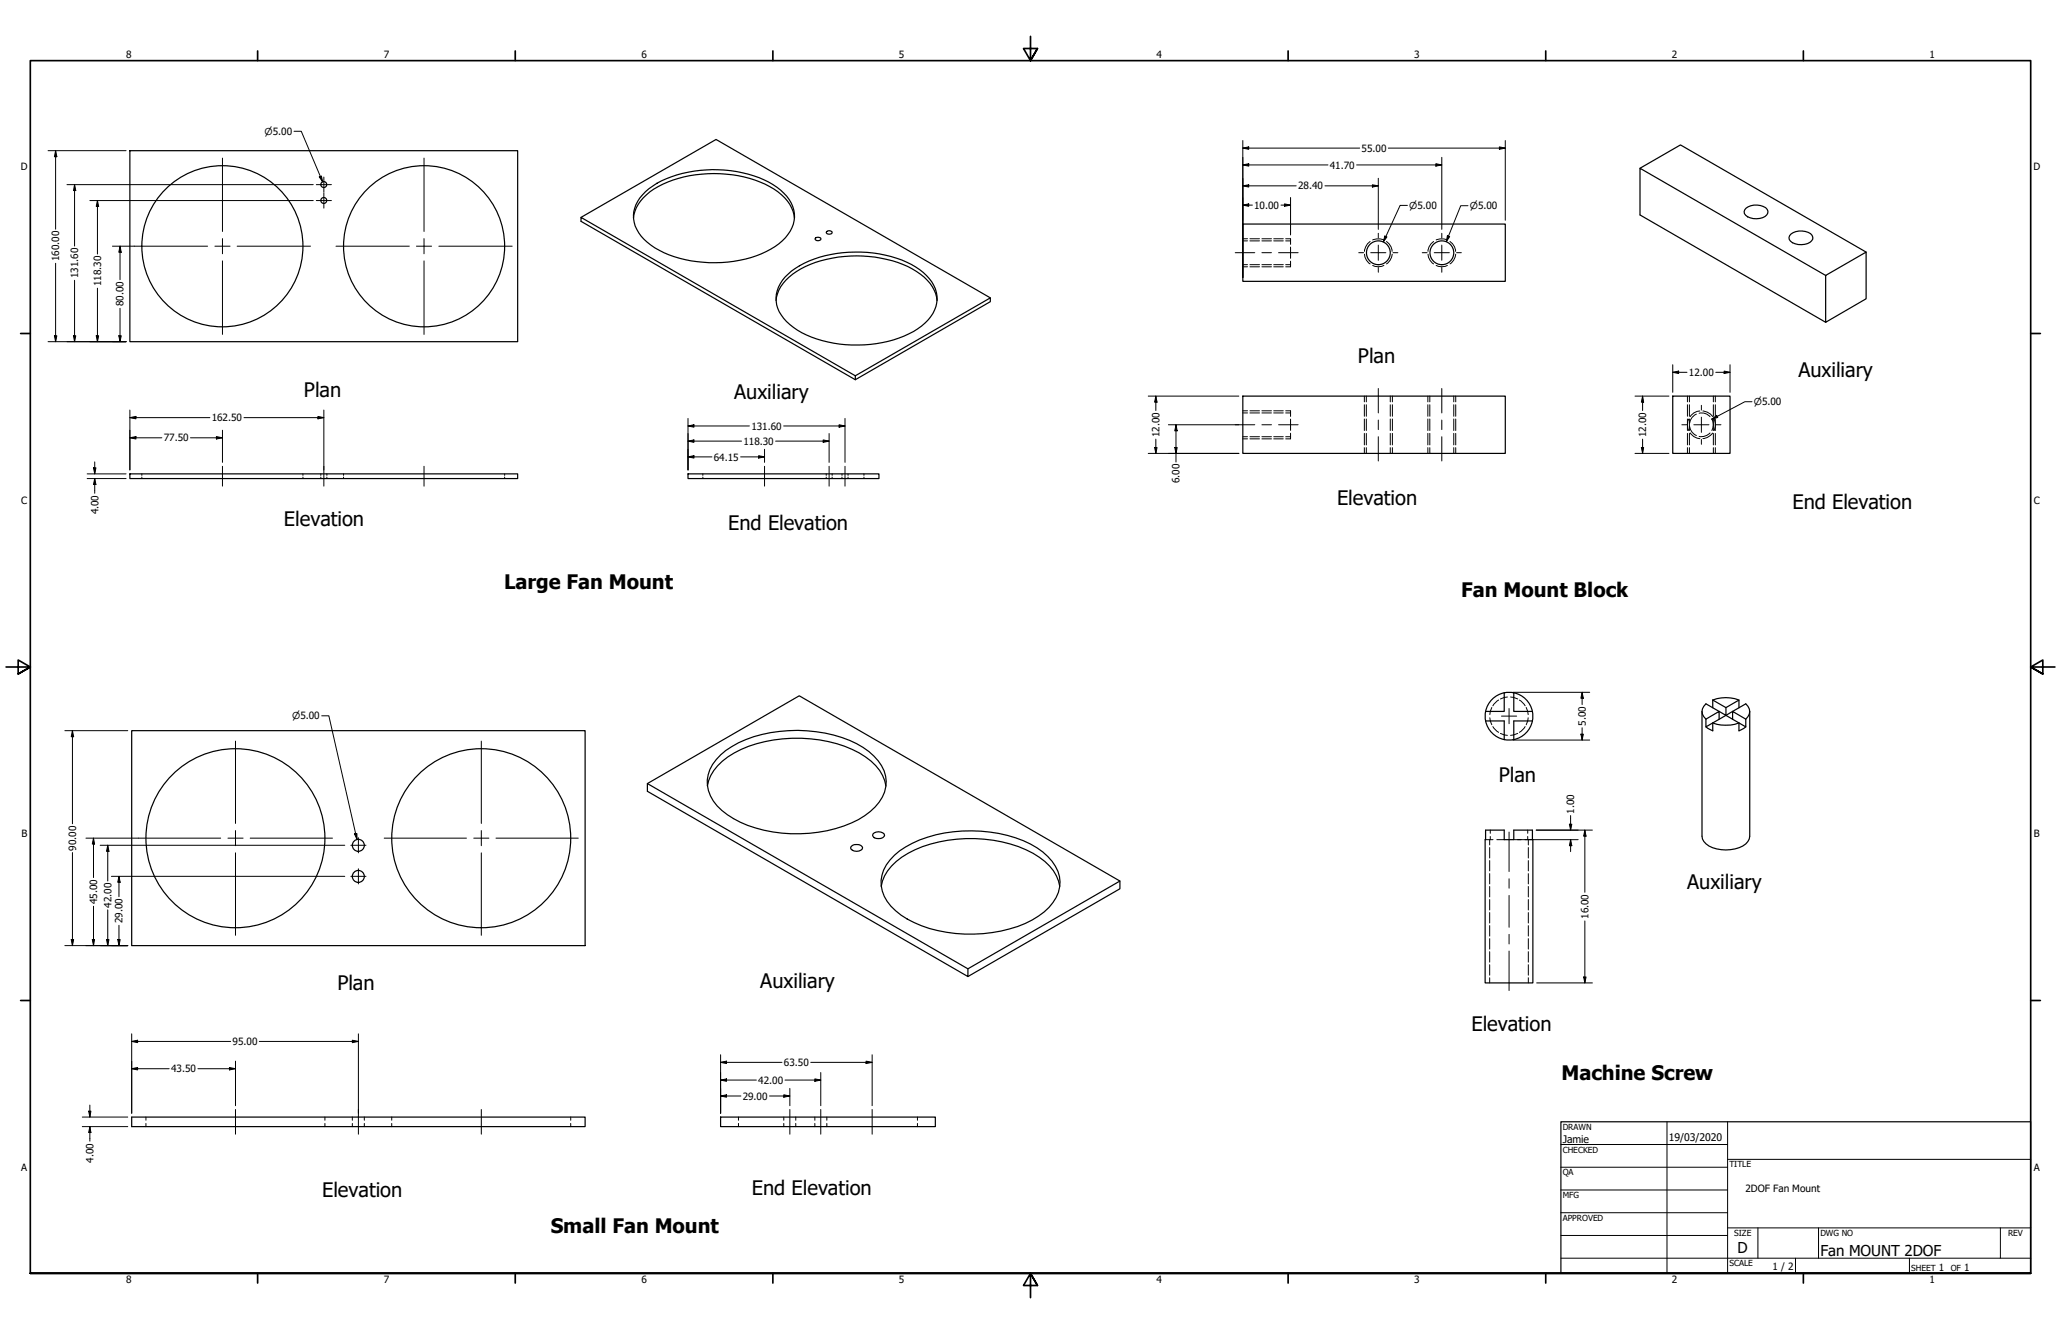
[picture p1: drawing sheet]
<svg xmlns="http://www.w3.org/2000/svg" width="864mm" height="559mm" viewBox="0 0 864 559" stroke-linecap="round" stroke-linejoin="round" font-family="sans-serif">
<!-- layer: Hidden (ANSI) -->
<g fill="none" stroke="#000" stroke-width=".42">
<path d="M520.8 100.9h1.9M520.8 110.9h1.9M523.7 100.9h4M523.7 110.9h4M528.8 100.9h4M528.8 110.9h4M533.7 100.9h4M533.7 110.9h4M538.7 100.9h2.1M538.7 110.9h2.1M540.8 100v2.4M540.8 103.5v4.7"/>
<path d="M540.8 109.4v2.4M520.8 173h1.9M523.7 173h4M528.8 173h4M533.7 173h4M538.7 173h2.1M540.8 172.1v2.3M540.8 175.6v4.7M572.5 165.9v2.4M572.5 169.5v4.9M572.5 175.5v4.8M582.5 165.9v2.4"/>
<path d="M582.5 169.5v4.9M582.5 175.5v4.8M599.1 165.9v2.4M599.1 169.5v4.9M599.1 175.5v4.8M609.2 165.9v2.4M609.2 169.5v4.9M609.2 175.5v4.8M707.9 165.9v2.4M707.9 169.5v4.9M707.9 175.5v4.8M708 178.6a4.9 4.9 0 0 0 2.8 3.8"/>
<path d="M710.8 173.5a4.8 4.8 0 0 0-2.8 3.8M712 173.1a4.5 4.5 0 0 1 4.5 1.5M717.3 175.5a4.9 4.9 0 0 1 0 4.8M717.9 165.9v2.4M717.9 169.5v4.9M717.9 175.5v4.8M59.4 198.5v.6M59.4 199.8v.7M126.9 198.5v.6M126.9 199.8v.7M134.4 198.5v.6M134.4 199.8v.7"/>
<path d="M137 198.5v.6M137 199.8v.7M144 198.5v.6M144 199.8v.7M211.5 198.5v.6M211.5 199.8v.7M294.5 198.5v.6M294.5 199.8v.7M346.2 198.5v.6M346.2 199.8v.7M348.7 198.5v.6M348.7 199.8v.7"/>
<path d="M352.8 198.5v.6M352.8 199.8v.7M355.3 198.5v.6M355.3 199.8v.7M362 198.5v.6M362 199.8v.7M520.8 182.9h1.9M523.7 182.9h4M528.8 182.9h4M533.7 182.9h4M538.7 182.9h2.1M540.8 181.5v2.3"/>
<path d="M572.5 181.5v4.9M572.5 187.5v2.4M582.5 181.5v4.9M582.5 187.5v2.4M599.1 181.5v4.9M599.1 187.5v2.4M609.2 181.5v4.9M609.2 187.5v2.4M707.9 181.5v4.9M707.9 187.5v2.4M716.5 181.4a4.9 4.9 0 0 1-4.5 1.4M717.9 181.5v4.9"/>
<path d="M717.9 187.5v2.4M622.5 351.7h3.1M627.2 351.7h3.1M634.3 351.7h3.1M639 351.7h3.1M61.2 467.9v1.4M61.2 470.6v1.3M136.1 467.9v1.4M136.1 470.6v1.3M147.6 467.9v1.4M147.6 470.6v1.3M152.7 467.9v1.4"/>
<path d="M152.7 470.6v1.3M164.1 467.9v1.4M164.1 470.6v1.3M239.1 467.9v1.4M239.1 470.6v1.3M309.4 467.9v1.4M309.4 470.6v1.3M328.4 467.9v1.4M328.4 470.6v1.3M333.4 467.9v1.4M333.4 470.6v1.3M341.4 467.9v1.4"/>
<path d="M341.4 470.6v1.3M346.5 467.9v1.4M346.5 470.6v1.3M384.4 467.9v1.4M384.4 470.6v1.3"/>
</g>
<!-- layer: Visible (ANSI) -->
<g fill="none" stroke="#000" stroke-width=".51">
<path d="M54.4 63.1h162.5v80h-162.5zM687.2 70.5l17-9.8 77.7 44.9M243.5 91.1l56.5-32.7 115 66.4M265.4 91.4a17.8 17.8 0 0 1 10.4-13.2 52.4 52.4 0 0 1 48.5 1 16.8 16.8 0 0 1 8.6 12.2M270.5 80.3a43.2 43.2 0 0 1 28-9.2 45.6 45.6 0 0 1 28.7 8.6 13.1 13.1 0 0 1 .7 21.1 44.8 44.8 0 0 1-33.3 9.1 39.4 39.4 0 0 1-24.8-9.7 12.9 12.9 0 0 1 .7-19.9zM341.9 99.6l.9-.2 1.1 .4a1.15 1.15 0 0 1-1.1 1 1.15 1.15 0 0 1-1.2-1zM346.3 97.1a1.28 1.28 0 0 1 1.4-.5 1.28 1.28 0 0 1 .9 1.1 1.26 1.26 0 0 1-1.3 .5 1.26 1.26 0 0 1-1-1.1zM520.8 93.9h109.9v24h-109.9zM731.6 87.2a7.1 7.1 0 0 1 8.9 .5 2.35 2.35 0 0 1-1.9 3.5 6.8 6.8 0 0 1-7.7-1.7l-.1-.9zM750.4 98a7.1 7.1 0 0 1 8.9 .6 1.97 1.97 0 0 1-.9 2.9 6.8 6.8 0 0 1-8.7-1.2l-.1-.8zM328.9 116.1a38.4 38.4 0 0 1 24.2-10.2 49.3 49.3 0 0 1 32.3 7.1 14.3 14.3 0 0 1 6.8 15.4 21.8 21.8 0 0 1-13.4 12.4 53 53 0 0 1-44.7-2.5 16.3 16.3 0 0 1-8.9-13.6 13.6 13.6 0 0 1 3.7-8.6zM765 115.4l16.9-9.8v19.6l-16.9 9.8z"/>
<path d="M765 115.4l-77.8-44.9v19.5l77.8 45M325.2 125.9a17.8 17.8 0 0 1 10.3-13.3 52.7 52.7 0 0 1 46.8 0 19.3 19.3 0 0 1 10.1 11.8l.2 1.5M358.4 157.4l56.6-32.6v1.6l-56.6 32.7zM358.4 157.4l-114.9-66.3v1.6l114.9 66.4M520.8 165.9h109.9v24h-109.9zM700.9 165.9h24v24h-24zM54.4 198.5h162.5v2h-162.5zM288.3 198.5h80v2h-80zM622.5 298v4M630.3 290.2v7.8h-7.8M630.3 290.2h4M630.3 290.2a10 10 0 0 0-7.8 7.8"/>
<path d="M634.3 290.2v7.8h7.8M634.3 290.2a10 10 0 0 1 7.8 7.8M642.1 298v4M713.2 298v52.3a6.8 6.8 0 0 0 6.1 5.3 15.4 15.4 0 0 0 12.2-2.1l1.5-2.1 .2-1.1v-52.3M717.7 293.2l5.5 3.2v3.3l-8.4-4.9a3.9 3.9 0 0 0 0 6.4M717.7 293.2a15.4 15.4 0 0 1 11 0M717.7 293.2v3.3M723.2 299.7l5.5 3.1v3.3l2.8-1.6M723.2 296.4l5.5-3.2v3.3M723.2 299.7l-5.5 3.1v3.3l-2.9-1.6M723.2 299.7l8.3-4.9a3.9 3.9 0 0 1 0 6.4M55.2 306.1h190v90h-190z"/>
<path d="M301.9 316.2a45.2 45.2 0 0 1 28.6-10.1 55.3 55.3 0 0 1 31.2 7 18.9 18.9 0 0 1 9.6 14.2 16.2 16.2 0 0 1-6.6 12.6 48.1 48.1 0 0 1-29.4 9.3 49.8 49.8 0 0 1-32.8-9.7 14.5 14.5 0 0 1-.6-23.3zM622.5 302h7.8v7.8M622.5 302a10 10 0 0 0 9.8 8 10 10 0 0 0 9.8-8M642.1 302h-7.8v7.8M714.8 301.2v3.3l2.9-1.7a16.3 16.3 0 0 0 11 0l2.8 1.7v-3.3l-5.5-3.2v3.3M714.8 301.2l5.5-3.2v3.3M271.3 328.2l134.3 77.6M296.4 329.2a19.7 19.7 0 0 1 11.3-13.8 58.5 58.5 0 0 1 52.3 0 20.4 20.4 0 0 1 11.2 13.8M356.6 354.6a3.2 3.2 0 0 1 4.8 .6 2.88 2.88 0 0 1-5 0zM365.8 349.3a3.1 3.1 0 0 1 4.8 .6 2.95 2.95 0 0 1-5 0zM374.8 358.3a45.2 45.2 0 0 1 28.5-10.2 55.3 55.3 0 0 1 31.2 7.1 18.9 18.9 0 0 1 9.7 14.2 17.2 17.2 0 0 1-9 14.3 55.4 55.4 0 0 1-34.8 7.3 45.2 45.2 0 0 1-25.1-9.5 14.5 14.5 0 0 1-.5-23.2zM622.5 347.7h7.8v4h4v-4h7.8l.2 64h-20z"/>
<path d="M369.3 371.3a19.7 19.7 0 0 1 11.2-13.9 58.5 58.5 0 0 1 52.4 0 20.4 20.4 0 0 1 11.2 13.9M469.3 369.1l-63.7 36.7v3.3l-134.3-77.6v-3.3l63.6-36.7 134.4 77.6v3.2l-63.7 36.8M55.2 467.9h190v4h-190zM301.9 467.9h90v4h-90z"/>
<circle cx="135.7" cy="77.3" r="1.24"/>
<circle cx="135.7" cy="84" r="1.24"/>
<circle cx="93.2" cy="103.2" r="33.8"/>
<circle cx="177.7" cy="103.2" r="33.8"/>
<circle cx="577.6" cy="105.9" r="5"/>
<circle cx="604.2" cy="105.9" r="5"/>
<circle cx="98.6" cy="351.1" r="37.5"/>
<circle cx="150.1" cy="354.1" r="2.51"/>
<circle cx="201.6" cy="351.1" r="37.5"/>
<circle cx="150.1" cy="367.1" r="2.51"/>
</g>
<!-- layer: Hidden Narrow (ANSI) -->
<g fill="none" stroke="#000" stroke-width=".42">
<path d="M520.8 100h1.9M520.8 111.8h1.9M523.7 100h4M523.7 111.8h4M528.8 100h4M528.8 111.8h4M533.7 100h4M533.7 111.8h4M538.7 100h2.1M538.7 111.8h2.1M571.8 106.5a5.2 5.2 0 0 0 2.3 4.1M574.1 101.2a5.7 5.7 0 0 0-2.3 4.1"/>
<path d="M575.2 111.2a5.1 5.1 0 0 0 4.7 0M575.2 100.5a6 6 0 0 1 4.7 0M581 101.2a5.1 5.1 0 0 1 2.3 4.1M583.4 106.5a5.4 5.4 0 0 1-2.4 4.1M598.4 106.5a5.2 5.2 0 0 0 2.3 4.1M600.7 101.2a5.1 5.1 0 0 0-2.3 4.1M601.8 111.2a5.1 5.1 0 0 0 4.7 0M601.8 100.5a5.8 5.8 0 0 1 4.7 0M607.6 101.2a5.1 5.1 0 0 1 2.3 4.1M610 106.5a5.4 5.4 0 0 1-2.4 4.1M520.8 172.1h1.9M523.7 172.1h4"/>
<path d="M528.8 172.1h4M533.7 172.1h4M538.7 172.1h2.1M571.7 165.9v2.4M571.7 169.5v4.9M571.7 175.5v4.8M583.4 165.9v2.4M583.4 169.5v4.9M583.4 175.5v4.8M598.3 165.9v2.4M598.3 169.5v4.9M598.3 175.5v4.8"/>
<path d="M610 165.9v2.4M610 169.5v4.9M610 175.5v4.8M707.1 165.9v2.4M707.1 169.5v4.9M707.1 175.5v4.8M707.6 175.6a5.8 5.8 0 0 0 0 4.7M712.3 172.1a5.2 5.2 0 0 0-4.1 2.4M713.5 172.1a6 6 0 0 1 4.2 2.4M718.2 175.6a5.4 5.4 0 0 1 0 4.7M718.8 165.9v2.4M718.8 169.5v4.9"/>
<path d="M718.8 175.5v4.8M520.8 183.8h1.9M523.7 183.8h4M528.8 183.8h4M533.7 183.8h4M538.7 183.8h2.1M571.7 181.5v4.9M571.7 187.5v2.4M583.4 181.5v4.9M583.4 187.5v2.4M598.3 181.5v4.9M598.3 187.5v2.4"/>
<path d="M610 181.5v4.9M610 187.5v2.4M707.1 181.5v4.9M707.1 187.5v2.4M708.2 181.4a5.4 5.4 0 0 0 4.1 2.4M717.7 181.4a5.5 5.5 0 0 1-4.2 2.3M718.8 181.5v4.9M718.8 187.5v2.4M625.1 296.4l-.8 2.9M628 293.2l-2.5 2.5M631.6 292l-2.9 .8M633 292l3 .8"/>
<path d="M636.7 293.2l2.4 2.5M639.5 296.4l.8 2.9M624.3 300.7l.8 2.9M625.5 304.4l2.5 2.4M628.7 307.2l2.9 .8M636 307.2l-3 .8M639.1 304.4l-2.4 2.4M640.3 300.7l-.8 2.9M624.2 351.7v2.2M624.2 355v4.4M624.5 347.7v1.4M624.5 350.4v1.3"/>
<path d="M640.1 347.7v1.4M640.1 350.4v1.3M640.4 351.7v2.2M640.4 355v4.4M624.2 360.5v4.3M624.2 366v4.3M624.2 371.3v4.4M624.2 376.8v4.4M640.4 360.5v4.3M640.4 366v4.3M640.4 371.3v4.4M640.4 376.8v4.4"/>
<path d="M624.2 382.3v4.4M624.2 387.7v4.4M624.2 393.2v4.4M624.2 398.7v4.3M640.4 382.3v4.4M640.4 387.7v4.4M640.4 393.2v4.4M640.4 398.7v4.3M624.2 404.1v4.4M624.2 409.6v2.1M640.4 404.1v4.4M640.4 409.6v2.1"/>
</g>
<!-- layer: Border (ANSI) -->
<g fill="none" stroke="#000" stroke-width=".7">
<path d="M431.8 15.2v10.2l-2.9-5.1h5.8l-2.9 5.1 2.9-5.1M107.9 21.3v4.1M215.9 21.3v4.1M323.8 21.3v4.1M539.8 21.3v4.1M647.7 21.3v4.1M755.6 21.3v4.1M8.6 139.7h4.1M850.9 139.7h4.1M2.5 279.4h10.2l-5.1-2.9v5.8l5.1-2.9-5.1 2.9M861.1 279.4h-10.2l5.1-2.9v5.8l-5.1-2.9 5.1 2.9M8.6 419.1h4.1"/>
<path d="M850.9 419.1h4.1M12.7 533.4v-508h838.2v508h-838.2h838.2M107.9 533.4v4.1M215.9 533.4v4.1M323.8 533.4v4.1M434.7 538.5l-2.9-5.1 2.9 5.1h-5.8l2.9-5.1v10.2M539.8 533.4v4.1M647.7 533.4v4.1M755.6 533.4v4.1"/>
</g>
<!-- layer: Title (ANSI) -->
<g fill="none" stroke="#000" stroke-width=".42">
<path d="M654 479.4h69.9M698.5 469.9v63.5M723.9 469.9v63.5M654 488.9h69.9M654 498.5h69.9M723.9 485.6h127M654 508h69.9M654 517.5h69.9M723.9 514.3h127M736.6 514.3v12.7M762 514.3v12.7M838.2 514.3v12.7"/>
<path d="M654 527h196.9M752.3 527v6.4M800.1 527v6.4"/>
</g>
<path d="M654 469.9h196.9v63.5h-196.9z" fill="none" stroke="#000" stroke-width=".51"/>
<!-- layer: Center Mark (ANSI) -->
<g fill="none" stroke="#000" stroke-width=".42">
<path d="M93.2 66.2v30.8M132.5 77.3h6.4M135.7 74.2v6.3M177.7 66.2v30.8M93.2 99.9v6.4M132.5 84h6.4M135.7 80.8v6.4M177.7 99.9v6.4M577.5 97.7v2M604.1 97.7v2M56.3 103.1h30.7M90 103.1h6.4"/>
<path d="M93.2 109.3v30.8M99.4 103.1h30.7M140.8 103.1h30.7M174.5 103.1h6.3M177.7 109.3v30.8M183.9 103.1h30.7M569.3 105.9h2.1M574.4 105.9h6.3M577.5 102.7v6.3M577.5 112.1v1.9M583.7 105.9h2M595.9 105.9h2.1"/>
<path d="M601 105.9h6.3M604.1 102.7v6.3M604.1 112.1v1.9M610.3 105.9h2M704.7 177.9h2.1M709.7 177.9h6.4M712.9 169.8v2M712.9 174.8v6.3M719.1 177.9h2M712.9 184.1v2M629.2 300h6.3M632.3 296.8v6.3"/>
<path d="M98.7 310.5v34.4M201.7 310.5v34.4M58 351.1h34.5M95.5 351.1h6.4M98.7 347.9v6.4M98.7 357.3v34.5M104.8 351.1h34.5M147 354.1h6.4M150.2 350.9v6.4M161 351.1h34.5M198.5 351.1h6.4M201.7 347.9v6.4"/>
<path d="M201.7 357.3v34.5M207.8 351.1h34.5M147 367.1h6.4M150.2 363.9v6.4"/>
</g>
<!-- layer: Centerline (ANSI) -->
<g fill="none" stroke="#000" stroke-width=".42">
<path d="M517.6 105.9h8.2M528.8 105.9h4M535.7 105.9h8.2M517.6 177.9h8.2M528.8 177.9h4M535.7 177.9h8.2M577.5 162.8v10.2M577.5 176v4M604.1 162.8v10.2M604.1 176v4M93.2 195.3v8.3M135.7 195.3v8.3"/>
<path d="M177.7 195.3v8.3M320.4 195.3v8.3M347.4 195.3v8.3M354.1 195.3v8.3M577.5 182.9v10.2M604.1 182.9v10.2M632.3 348.6v16.5M632.3 368.1v3.9M632.3 375.1v13.3M632.3 391.4v4M632.3 398.4v16.5M98.7 464.8v10.3"/>
<path d="M150.2 464.8v10.3M201.7 464.8v10.3M331 464.8v10.3M343.9 464.8v10.3M365.4 464.8v10.3"/>
</g>
<!-- layer: Dimension (ANSI) -->
<g fill="none" stroke="#000" stroke-width=".42">
<path d="M123.2 55h3l9 21.2M520.8 58.9v46.9M630.7 58.9v33.4M20.1 63.1h32.7M23.3 63.1l.5 2.6h-1zM23.3 63.1v32.9M28.1 77.3h65M31.2 77.3l.5 2.5h-.9zM31.2 77.3v25.8M93.3 77.3h38M133.8 74.1l.9-.4 .5 2.5zM520.8 77.9l2.4-.5v1z"/>
<path d="M520.8 69.1l2.4-.5v1zM520.8 62l2.4-.5v1zM520.8 77.9h22.3M520.8 69.1h35.7M520.8 62h48.9M555.2 77.9h22.3M568.5 69.1h35.6M575.1 77.4l2.4 .5-2.4 .5zM577.5 74.7v21.4M581.7 62h49M601.7 68.6l2.4 .5-2.4 .5zM604.1 65.9v30.2"/>
<path d="M628.3 61.5l2.4 .5-2.4 .5zM37.7 84h55.4M40.8 84l.5 2.5h-1zM40.8 84v22.4M93.3 84h38M520.8 85.9l2.4-.5v1zM520.8 85.9h4M536.8 85.9h4M538.2 85.4l2.6 .5-2.6 .5zM540.8 82.7v15.7M580.3 98.9l.9 .4-1.6 2zM589.7 86h-3l-7.1 15.3"/>
<path d="M606.5 98.7l.9 .4-1.4 2.1zM615.1 86.2h-3l-6.1 15M23.3 110.3v32.8M31.2 117.4v25.7M47.1 103.1h9.2M50.3 103.1l.5 2.6h-1zM50.3 103.1v14.1M520.8 106v10.3M40.8 120.7v22.4M50.3 129.2v13.9M20.1 143.1h32.7M22.8 140.7h1l-.5 2.4z"/>
<path d="M30.8 140.7h.9l-.5 2.4zM40.3 140.7h1l-.5 2.4zM49.8 140.7h1l-.5 2.4zM700.9 156l2.5-.6v1.1zM700.9 156h6M700.9 152.8v11.5M718.9 156h6M722.4 155.4l2.5 .6-2.5 .5zM724.9 152.8v11.5M54.4 174.9l2.6-.5v1.1zM54.4 171.8v25M54.4 174.9h33.5"/>
<path d="M102.2 174.9h33.5M133.2 174.4l2.5 .5-2.5 .6zM135.7 171.8v25M288.3 178.4l2.5-.5v1zM288.3 175.3v21.5M288.3 178.4h25.7M328.4 178.4h25.7M351.6 177.9l2.5 .5-2.5 .5zM354.1 175.3v18.4M481.1 165.9h38M484.3 165.9l.5 2.6h-1zM484.3 165.9v6.1"/>
<path d="M489.6 177.9h29.5M492.8 177.9l.5 2.6h-1zM492.8 177.9v15.6M685.1 165.9h14.2M688.3 165.9l.4 2.6h-.9zM688.3 165.9v6.1M717.3 175.6l2-1.6 .5 .9zM734.1 168.3h-3l-13.8 7.3M36.5 198.5h16.3M39.2 196h1l-.5 2.5zM39.7 193.5v5M54.4 183.4l2.6-.5v1z"/>
<path d="M54.4 183.4h13.4M79.8 183.4h13.4M90.7 182.9l2.5 .5-2.5 .5zM93.2 180.2v13.5M288.3 191.4l2.5-.5v1zM288.3 184.8l2.5-.5v1zM288.3 191.4h10M288.3 184.8h22.4M310.3 191.4h10.1M317.9 190.9l2.5 .5-2.5 .5zM320.4 188.2v5.5M325 184.8h22.4"/>
<path d="M344.9 184.3l2.5 .5-2.5 .5zM347.4 181.6v12.1M481.1 189.9h38M483.8 187.5h1l-.5 2.4zM484.3 184v5.9M492.3 187.5h1l-.5 2.4zM685.1 189.9h14.2M687.8 187.5h.9l-.4 2.4zM688.3 184v5.9M36.5 200.5h16.3M39.7 200.5l.5 2.4h-1zM39.7 200.5v6.1"/>
<path d="M134.8 299.8h3l11.8 51.9M633.9 290h32.2M662.9 290l.5 2.5h-1zM662.9 290v5.1M27.2 306.1h26.3M30.4 306.1l.5 2.5h-1.1zM30.4 306.1v39M633.9 310h32.2M662.4 307.5h1l-.5 2.5zM662.9 304.9v5.1M30.4 357.1v39M36 351.1h22"/>
<path d="M39.2 351.1l.4 2.5h-.9zM39.2 351.1v16.5M42 354.1h56.6M45.1 354.1l.6 2.5h-1.1zM45.1 354.1v15M98.7 354.1h45.8M148.5 349.3l1-.2 .1 2.6zM635.9 351.7h25.4M643.7 347.7h23.6M657.6 345.2h1l-.5 2.5zM658.1 351.7l.5 2.6h-1zM658.1 341.6v6.1"/>
<path d="M658.1 351.7v5M664.1 347.7l.5 2.6h-1zM664.1 347.7v26.1M39.2 379.6v16.5M46.7 367.1h51.9M49.8 367.1l.6 2.5h-1.1zM49.8 367.1v8.5M98.7 367.1h45.8M27.2 396.1h26.3M29.8 393.6h1.1l-.5 2.5zM38.7 393.6h.9l-.4 2.5zM44.6 393.6h1.1l-.6 2.5z"/>
<path d="M45.1 381.1v15M49.3 393.6h1.1l-.6 2.5zM49.8 387.6v8.5M664.1 385.8v25.9M643.9 411.7h23.4M663.6 409.3h1l-.5 2.4zM55.2 436.2l2.5-.5v1.1zM55.2 433.1v33.2M55.2 436.2h41.4M108.6 436.2h41.6M147.6 435.7l2.6 .5-2.6 .6zM150.2 433.1v33.2"/>
<path d="M55.2 447.7l2.5-.5v1zM55.2 447.7h15.7M82.9 447.7h15.8M96.1 447.2l2.6 .5-2.6 .5zM98.7 444.5v18.7M301.9 459.1l2.5-.5v1zM301.9 452.4l2.5-.5v1zM301.9 445l2.5-.5v1zM301.9 459.1h8.6M301.9 441.8v24.5M301.9 452.4h15M301.9 445h25.8"/>
<path d="M322.5 459.1h8.5M328.4 458.6l2.6 .5-2.6 .5zM328.9 452.4h15M331 455.9v7.3M339.7 445h25.7M341.4 451.9l2.5 .5-2.5 .5zM343.9 449.3v13.9M362.9 444.5l2.5 .5-2.5 .5zM365.4 441.8v21.4M34.5 471.9h19M34.5 467.9h19M37.1 465.5h1l-.4 2.4z"/>
<path d="M37.7 471.9l.4 2.5h-1zM37.7 462.9v5M37.7 471.9v6.1"/>
</g>
<g fill="#000">
<path d="M23.3 63.1l.5 2.6h-1z" fill-rule="evenodd"/>
<path d="M31.2 77.3l.5 2.5h-.9z" fill-rule="evenodd"/>
<path d="M133.8 74.1l.9-.4 .5 2.5z" fill-rule="evenodd"/>
<path d="M520.8 77.9l2.4-.5v1z" fill-rule="evenodd"/>
<path d="M520.8 69.1l2.4-.5v1z" fill-rule="evenodd"/>
<path d="M520.8 62l2.4-.5v1z" fill-rule="evenodd"/>
<path d="M575.1 77.4l2.4 .5-2.4 .5z" fill-rule="evenodd"/>
<path d="M601.7 68.6l2.4 .5-2.4 .5z" fill-rule="evenodd"/>
<path d="M628.3 61.5l2.4 .5-2.4 .5z" fill-rule="evenodd"/>
<path d="M40.8 84l.5 2.5h-1z" fill-rule="evenodd"/>
<path d="M520.8 85.9l2.4-.5v1z" fill-rule="evenodd"/>
<path d="M538.2 85.4l2.6 .5-2.6 .5z" fill-rule="evenodd"/>
<path d="M580.3 98.9l.9 .4-1.6 2z" fill-rule="evenodd"/>
<path d="M606.5 98.7l.9 .4-1.4 2.1z" fill-rule="evenodd"/>
<path d="M50.3 103.1l.5 2.6h-1z" fill-rule="evenodd"/>
<path d="M22.8 140.7h1l-.5 2.4z" fill-rule="evenodd"/>
<path d="M30.8 140.7h.9l-.5 2.4z" fill-rule="evenodd"/>
<path d="M40.3 140.7h1l-.5 2.4z" fill-rule="evenodd"/>
<path d="M49.8 140.7h1l-.5 2.4z" fill-rule="evenodd"/>
<path d="M700.9 156l2.5-.6v1.1z" fill-rule="evenodd"/>
<path d="M722.4 155.4l2.5 .6-2.5 .5z" fill-rule="evenodd"/>
<path d="M54.4 174.9l2.6-.5v1.1z" fill-rule="evenodd"/>
<path d="M133.2 174.4l2.5 .5-2.5 .6z" fill-rule="evenodd"/>
<path d="M288.3 178.4l2.5-.5v1z" fill-rule="evenodd"/>
<path d="M351.6 177.9l2.5 .5-2.5 .5z" fill-rule="evenodd"/>
<path d="M484.3 165.9l.5 2.6h-1z" fill-rule="evenodd"/>
<path d="M688.3 165.9l.4 2.6h-.9z" fill-rule="evenodd"/>
<path d="M717.3 175.6l2-1.6 .5 .9z" fill-rule="evenodd"/>
<path d="M39.2 196h1l-.5 2.5z" fill-rule="evenodd"/>
<path d="M54.4 183.4l2.6-.5v1z" fill-rule="evenodd"/>
<path d="M90.7 182.9l2.5 .5-2.5 .5z" fill-rule="evenodd"/>
<path d="M288.3 191.4l2.5-.5v1z" fill-rule="evenodd"/>
<path d="M288.3 184.8l2.5-.5v1z" fill-rule="evenodd"/>
<path d="M317.9 190.9l2.5 .5-2.5 .5z" fill-rule="evenodd"/>
<path d="M344.9 184.3l2.5 .5-2.5 .5z" fill-rule="evenodd"/>
<path d="M483.8 187.5h1l-.5 2.4z" fill-rule="evenodd"/>
<path d="M492.3 187.5h1l-.5 2.4z" fill-rule="evenodd"/>
<path d="M492.8 177.9l.5 2.6h-1z" fill-rule="evenodd"/>
<path d="M687.8 187.5h.9l-.4 2.4z" fill-rule="evenodd"/>
<path d="M39.7 200.5l.5 2.4h-1z" fill-rule="evenodd"/>
<path d="M662.9 290l.5 2.5h-1z" fill-rule="evenodd"/>
<path d="M30.4 306.1l.5 2.5h-1.1z" fill-rule="evenodd"/>
<path d="M662.4 307.5h1l-.5 2.5z" fill-rule="evenodd"/>
<path d="M39.2 351.1l.4 2.5h-.9z" fill-rule="evenodd"/>
<path d="M45.1 354.1l.6 2.5h-1.1z" fill-rule="evenodd"/>
<path d="M148.5 349.3l1-.2 .1 2.6z" fill-rule="evenodd"/>
<path d="M657.6 345.2h1l-.5 2.5z" fill-rule="evenodd"/>
<path d="M658.1 351.7l.5 2.6h-1z" fill-rule="evenodd"/>
<path d="M664.1 347.7l.5 2.6h-1z" fill-rule="evenodd"/>
<path d="M49.8 367.1l.6 2.5h-1.1z" fill-rule="evenodd"/>
<path d="M29.8 393.6h1.1l-.5 2.5z" fill-rule="evenodd"/>
<path d="M38.7 393.6h.9l-.4 2.5z" fill-rule="evenodd"/>
<path d="M44.6 393.6h1.1l-.6 2.5z" fill-rule="evenodd"/>
<path d="M49.3 393.6h1.1l-.6 2.5z" fill-rule="evenodd"/>
<path d="M663.6 409.3h1l-.5 2.4z" fill-rule="evenodd"/>
<path d="M55.2 436.2l2.5-.5v1.1z" fill-rule="evenodd"/>
<path d="M147.6 435.7l2.6 .5-2.6 .6z" fill-rule="evenodd"/>
<path d="M55.2 447.7l2.5-.5v1z" fill-rule="evenodd"/>
<path d="M96.1 447.2l2.6 .5-2.6 .5z" fill-rule="evenodd"/>
<path d="M301.9 459.1l2.5-.5v1z" fill-rule="evenodd"/>
<path d="M301.9 452.4l2.5-.5v1z" fill-rule="evenodd"/>
<path d="M301.9 445l2.5-.5v1z" fill-rule="evenodd"/>
<path d="M328.4 458.6l2.6 .5-2.6 .5z" fill-rule="evenodd"/>
<path d="M341.4 451.9l2.5 .5-2.5 .5z" fill-rule="evenodd"/>
<path d="M362.9 444.5l2.5 .5-2.5 .5z" fill-rule="evenodd"/>
<path d="M37.1 465.5h1l-.4 2.4z" fill-rule="evenodd"/>
<path d="M37.7 471.9l.4 2.5h-1z" fill-rule="evenodd"/>
</g>
<g font-size="8.4">
<text x="569" y="152">Plan</text>
<text x="753.6" y="158.1">Auxiliary</text>
<text x="127.4" y="166.1">Plan</text>
<text x="307.7" y="167">Auxiliary</text>
<text x="560.3" y="211.4">Elevation</text>
<text x="751.1" y="213">End Elevation</text>
<text x="119" y="220.2">Elevation</text>
<text x="305.2" y="221.9">End Elevation</text>
<text x="211.3" y="246.6">Large Fan Mount</text>
<text x="612.3" y="249.9">Fan Mount Block</text>
<text x="628" y="327.5">Plan</text>
<text x="707" y="372.4">Auxiliary</text>
<text x="318.6" y="413.8">Auxiliary</text>
<text x="141.4" y="414.5">Plan</text>
<text x="616.6" y="431.7">Elevation</text>
<text x="654.3" y="452.4">Machine Screw</text>
<text x="135" y="501.5">Elevation</text>
<text x="315.1" y="500.7">End Elevation</text>
<text x="230.8" y="516.7">Small Fan Mount</text>
</g>
<g font-size="6.3">
<text x="728.1" y="524.9">D</text>
<text x="762.8" y="526.2">Fan MOUNT 2DOF</text>
</g>
<g font-size="4.4">
<text x="654.8" y="478.6">Jamie</text>
<text x="699.3" y="478">19/03/2020</text>
</g>
<g font-size="4.2">
<text x="52.8" y="24.4">8</text>
<text x="160.8" y="24.4">7</text>
<text x="268.7" y="24.4">6</text>
<text x="376.7" y="24.4">5</text>
<text x="484.6" y="24.4">4</text>
<text x="592.6" y="24.4">3</text>
<text x="700.5" y="24.4">2</text>
<text x="808.5" y="24.4">1</text>
<text x="570.5" y="63.6">55.00</text>
<text x="8.8" y="71.4">D</text>
<text x="557.2" y="70.6">41.70</text>
<text x="852" y="71.4">D</text>
<text x="543.9" y="79.4">28.40</text>
<text x="525.5" y="87.4">10.00</text>
<text x="24.8" y="109.5" transform="rotate(-90 24.8 109.5)">160.00</text>
<text x="32.8" y="116.6" transform="rotate(-90 32.8 116.6)">131.60</text>
<text x="42.4" y="119.9" transform="rotate(-90 42.4 119.9)">118.30</text>
<text x="51.8" y="128.3" transform="rotate(-90 51.8 128.3)">80.00</text>
<text x="707.7" y="157.5">12.00</text>
<text x="88.7" y="176.5">162.50</text>
<text x="314.8" y="180">131.60</text>
<text x="68.6" y="184.9">77.50</text>
<text x="485.8" y="183.1" transform="rotate(-90 485.8 183.1)">12.00</text>
<text x="689.8" y="183.1" transform="rotate(-90 689.8 183.1)">12.00</text>
<text x="311.5" y="186.3">118.30</text>
<text x="299.1" y="192.9">64.15</text>
<text x="494.3" y="202.5" transform="rotate(-90 494.3 202.5)">6.00</text>
<text x="8.9" y="211.1">C</text>
<text x="41.2" y="215.5" transform="rotate(-90 41.2 215.5)">4.00</text>
<text x="852.2" y="211.1">C</text>
<text x="664.5" y="304.1" transform="rotate(-90 664.5 304.1)">5.00</text>
<text x="659.6" y="340.8" transform="rotate(-90 659.6 340.8)">1.00</text>
<text x="9" y="350.8">B</text>
<text x="852.2" y="350.8">B</text>
<text x="31.9" y="356.3" transform="rotate(-90 31.9 356.3)">90.00</text>
<text x="40.7" y="378.8" transform="rotate(-90 40.7 378.8)">45.00</text>
<text x="46.7" y="380.3" transform="rotate(-90 46.7 380.3)">42.00</text>
<text x="51.4" y="386.8" transform="rotate(-90 51.4 386.8)">29.00</text>
<text x="665.6" y="384.9" transform="rotate(-90 665.6 384.9)">16.00</text>
<text x="97.5" y="437.8">95.00</text>
<text x="71.7" y="449.2">43.50</text>
<text x="328.5" y="446.5">63.50</text>
<text x="317.8" y="454">42.00</text>
<text x="311.2" y="460.6">29.00</text>
<text x="8.9" y="490.5">A</text>
<text x="39.2" y="487" transform="rotate(-90 39.2 487)">4.00</text>
<text x="852.2" y="490.5">A</text>
<text x="731.4" y="499.5">2DOF Fan Mount</text>
<text x="742.8" y="532">1 / 2</text>
<text x="812.4" y="532.6">1</text>
<text x="823" y="532.6">1</text>
<text x="52.8" y="537.5">8</text>
<text x="160.8" y="537.5">7</text>
<text x="268.7" y="537.5">6</text>
<text x="376.7" y="537.5">5</text>
<text x="484.6" y="537.5">4</text>
<text x="592.6" y="537.5">3</text>
<text x="700.5" y="537.5">2</text>
<text x="808.5" y="537.5">1</text>
</g>
<g font-size="4">
<text x="110.9" y="56.5">⌀5.00</text>
<text x="590.5" y="87.5">⌀5.00</text>
<text x="615.9" y="87.6">⌀5.00</text>
<text x="734.9" y="169.7">⌀5.00</text>
<text x="122.4" y="301.3">⌀5.00</text>
</g>
<g font-size="3.5">
<text x="654.8" y="473.2">DRAWN</text>
<text x="654.8" y="482.8">CHECKED</text>
<text x="724.7" y="488.9">TITLE</text>
<text x="654.8" y="492.3">QA</text>
<text x="654.8" y="501.8">MFG</text>
<text x="654.8" y="511.4">APPROVED</text>
<text x="726.7" y="517.7">SIZE</text>
<text x="762.8" y="517.7">DWG NO</text>
<text x="841.4" y="517.7">REV</text>
<text x="724.7" y="530.4">SCALE</text>
<text x="800.9" y="532.6">SHEET</text>
<text x="817.4" y="532.6">OF</text>
</g>
</svg>
